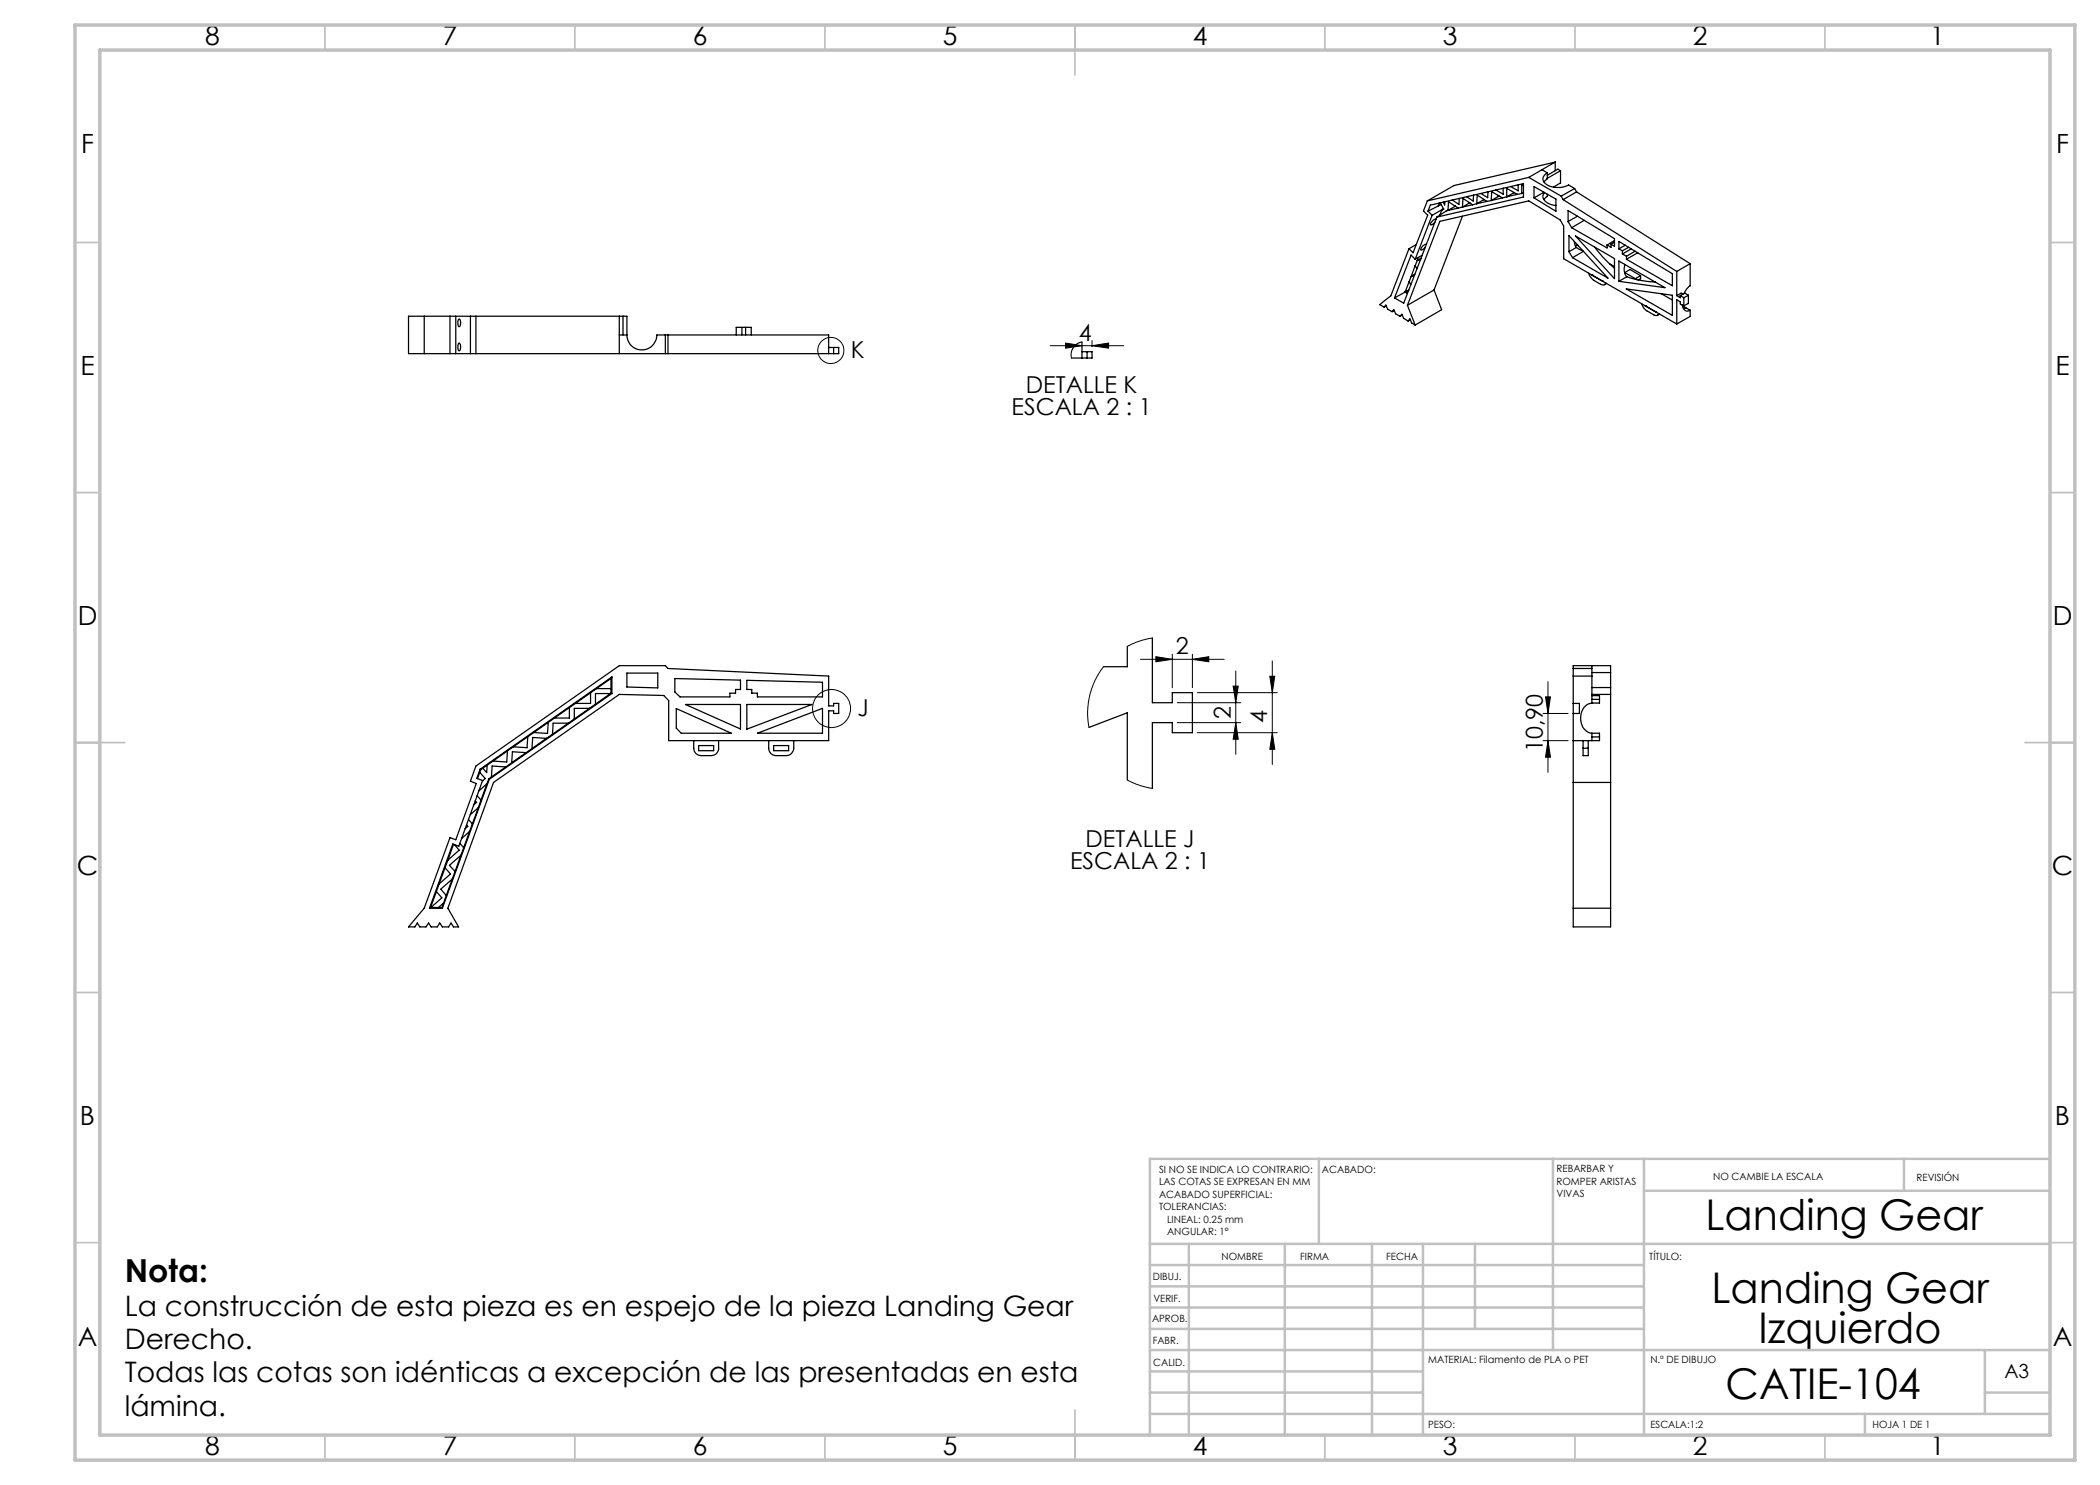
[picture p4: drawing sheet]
<svg xmlns="http://www.w3.org/2000/svg" width="420mm" height="297mm" viewBox="0 0 420 297" stroke-linecap="round" stroke-linejoin="round" font-family="sans-serif">
<g fill="none" stroke="#000" stroke-width=".2">
<path d="M210 69.1h14.8M213.1 68.6l3.3 .5-3.3 .5zM216.4 68.4l-1.1 .4-.6 .6-.5 1.1 .1 1.1M218.4 69.1l3.3-.5v1zM218.4 68.1v1.3M220.7 133.3l-1.7 2.8-1.1 3.1-.4 2.8 .1 1.8 .2 1.7M228.1 131.9h16.7M230.5 127.6l-1.9 .4-1.6 .5-1.5 .8M231.2 131.3l3.3 .6-3.3 .5zM234.5 130.8v6.7M238.5 131.9l3.3-.6v1.1zM238.5 130.8v6.7"/>
<path d="M239.5 138.5h15.9M246.6 137.2h1l-.4 3.3zM247.2 134.2v16.7M254 135.3h1l-.5 3.2zM254.5 132.2v20.7M309.1 139.4h1l-.5 3.3zM309.6 136.3v18.2M225.5 156l1.7 .8 3.3 .9M235.4 140.5h12.7M235.4 144.5h12.7M239.5 146.5h15.9M247.2 144.5l.4 3.3h-1z"/>
<path d="M254.5 146.5l.5 3.4h-1zM308.6 142.7h5M308.6 148.1h5M309.6 148.1l.5 3.3h-1z"/>
<circle cx="166.2" cy="70.1" r="2.61"/>
<circle cx="166.3" cy="141.7" r="3.8"/>
</g>
<g fill="none" stroke="#c0c0c0" stroke-width=".35">
<path d="M65 5v5M115 5v5M165 5v5M215 5v10M265 5v5M315 5v5M365 5v5M15 48.5h5M410 48.5h5M15 98.5h5M410 98.5h5M15 148.5h10"/>
<path d="M405 148.5h10M15 198.5h5M410 198.5h5M15 248.5h5M410 248.5h5M65 287v5M115 287v5M165 287v5M215 282v10M265 287v5M315 287v5M365 287v5"/>
</g>
<g fill="none" stroke="#c0c0c0" stroke-width=".5">
<path d="M263.8 231.8v17M310.6 231.8v38.2M328.8 231.8v55.2M328.8 238.2h81.2M380.8 231.8v6.4M410 231.8h-180v55.2M230 248.8h180M230 257.3h98.8M230 253h98.8M237.8 248.8v38.2M257 248.8v38.2M274.4 248.8v38.2"/>
<path d="M284.6 248.8v38.2M295 248.8v17M230 265.8h98.8M230 261.5h98.8M230 278.5h54.6M230 274.3h54.6M230 270h180M397 278.5h13M397 270v12.8M230 282.8h180M373 282.8v4.2"/>
</g>
<path d="M15 5h400v287h-400zM20 10h390v277h-390z" fill="none" stroke="#c0c0c0" stroke-width=".7"/>
<g fill="#000">
<path d="M218.4 69.1l3.3-.5v1zM213.1 68.6l3.3 .5-3.3 .5z"/>
<path d="M238.5 131.9l3.3-.6v1.1zM231.2 131.3l3.3 .6-3.3 .5z"/>
<path d="M254.5 146.5l.5 3.4h-1zM254 135.3h1l-.5 3.2z"/>
<path d="M309.1 139.4h1l-.5 3.3zM309.6 148.1l.5 3.3h-1zM246.6 137.2h1l-.4 3.3zM247.2 144.5l.4 3.3h-1z"/>
</g>
<g fill="none" stroke="#000" stroke-width=".25">
<path d="M291.9 39.7l-.1 1.2-1.4-.9M294.7 39l-.1 1.2-1.3-.9M296.8 39.9h.1M296.8 39.9l-1.5 .8M297.6 38.3l-.1 1.2-1.3-.8M299.6 39.3l-1.4 .8M299.6 39.1v.2M299.9 39.2l-.3 .1M300.5 39.6l-2.3 .5M300.5 39.6l-2.2-1.3-.1 1.8M300.6 37.6v1.2l-1.4-.8M301.3 39.4l-.8 .2"/>
<path d="M302.8 38.6l-1.5 .8M302.8 38.5v.1M302.9 38.5l-.1 .1M303.5 38.9l-2.2-1.2v1.7M303.5 38.9l-2.2 .5M303.6 37v1.2l-1.4-.9M304.3 38.7l-.8 .2M304.7 38.6l-.4 .1M304.7 37.2l-.4-.2v1.7M304.7 38.5l-.4 .2M305.8 35.5l-20.3 4.7M305.8 35.5l6.4 3.7"/>
<path d="M306.8 37.3l4.4 2.5v2.5l-4.4-2.7zM308.4 33.9l-2.6 1.6M308.4 33.9l1.1 .7M308.8 38.4l-2 1.2M308.9 38.5a1.29 1.29 0 0 0 .6 2.1l.7 .3 1 .2M309.5 34.6a1.28 1.28 0 0 0-.9 1.2 1.28 1.28 0 0 0 .9 1.2 4.9 4.9 0 0 0 4.2 0l1.2 .7M309.5 34.6v1.2l-.7 .6M309.5 38.8v.5l-.7 .6M311 32.4l-20.2 4.7-5.3 3.1M311 32.4l-2.6 1.5M311 32.4v1.7M312.1 34.1l-2.6 1.6"/>
<path d="M312.1 34.1v2.5l-1.4 .8M312.1 34.1l-.5-.3-2.1 1.3M312.2 39.2l.4 .7M312.6 39.9l22.8 14.4M314.9 37.7l-2.7 1.5M314.9 37.7l.4 .7M315.3 38.4l-2.7 1.5M315.3 38.4l22.7 14.3M281 58.4l-2.1 1.2M281 58.4l.1 .1M281.1 58.5l.4 .2M281.7 58.2l-.6 .3"/>
<path d="M281.7 58.1l-.6 .4M281.8 58l-.8 .4M281.8 49.7l-3.6 9.5-2.3 1.7 .9 .5M281.8 56.3l-.8 2.1M281.8 56.3l.4 .7M282.2 55.3l-.4 1M282.9 55l-.7 .3M283 54.9l-.8 .4M283 51.9l-.8-.9-3.3 8.6M283 53.1l-.8 2.2M283 53.1l.4 .7M283.3 48.9l-1.5 .8"/>
<path d="M283.5 52.1l-.5 1M283.7 51.5l-.2 .6M284.2 51.8l-.7 .3M284.2 51.7l-.7 .4M284.4 51l-1.4 .9M285.3 48.9a1.25 1.25 0 0 0-1.1 1.1l.5-.2 .3-.3M285.5 40.2l-.8 2 .8 .8-2.9 7.5-.8-.8M285.6 42.2l.5-1.2 18.6-4.3v2.7l-17.3 4M285.6 42.2l.8 .9M286.4 43.1l-3.4 8.8M286.8 58l-5.3 3.1M286.8 58l1.5 3.9-5.3 3.1"/>
<path d="M287.2 43.8a1.27 1.27 0 0 0-1.1 1.2l.4-.1 .5-.5M287.4 43.4l-6.7 17.2-1.8-1M287.7 41.2l-2.1 1M287.9 40.6l-.2 .6M288 40.6l.7 1.2-.3 .2M288.2 40.9l-.5 .3M288.4 42l-.4 1M288.7 41.8l-2.3 1.3M288.7 41.8l-.3 .2M289 40.4l-.1 .6-.3-.6M289.6 42.1l-2.2 1.3M291 41.3h.1"/>
<path d="M291 41.3l-1.4 .8M291 41.2v.1M291.6 41.6l-2 .5M291.6 41.6l-1.9-1.2-.1 1.7M292.5 41.4l-.9 .2M292.5 43.2l-5.7 14.8M293.9 40.6h.1M293.9 40.6l-1.4 .8M293.9 40.5v.1M294.5 41l-2 .4M294.5 41l-1.9-1.3-.1 1.7M295.3 40.7l-.8 .3"/>
<path d="M297.4 40.3l-2.1 .4M297.4 40.3l-1.9-1.3-.2 1.7M298.2 40.1l-.8 .2M313.6 44.3v-2.2l9.3 5.6v1.5l-.7-.3M313.6 44.3l.7 1.2M313.8 50.3v-3.2l7.8 8.5-7.1-4.1M313.8 50.3l.7 1.2M314.3 45.5l7.1 4.1v-.6M314.9 48.3l.1 .7 .3 .5M315.1 49.1l.3-.1 .3 .2M315.1 47.2l7.8 4.5v4zM315.3 49.5l1.2 .6"/>
<path d="M315.3 49.5l-1.5 .8M315.5 43.2l-1.9 1.1M316.7 50.3l-2.2 1.2M316.9 44.1l-2.6 1.4M317.7 54.6l.3 .6 .7 .9 1.9 .9 .3-.1 .3-.3M318.4 55h.1M318.4 55l2.1 1.2M318.9 49.4a23.2 23.2 0 0 0 4 4.3M320.5 56.2h.1M321.3 56.7l-.4 .2M321.9 52.8l1 .5M322.2 48.9v.6l-.8-.5"/>
<path d="M322.9 48.4l-.7 .5M322.9 48.1l-1.5 .9M323.8 49.8v-1.5l10.7 6.4v2.4l-9.2-5.2M323.8 52.2l9.2 5.3-9.2-1.2zM323.8 49.8l.7 .4M324.5 50.2v.6M324.5 50.8l.8 .5M324.9 54.5h.1M324.9 52.9a2.62 2.62 0 0 0 .5 2.4M324.9 54.5l2.2 1.2M324.9 54.5l1.1-.6 2.1 1.2M325 49l-1.2 .8"/>
<path d="M325.3 57.8l9.2 1.3v4zM325.3 51.3v.6M325.4 55.3l2.8 .8 2.9 .3M325.4 55.3l-1.6 1M325.7 49.5l-1.2 .7M326.2 49.8l-1.7 1M327 50.2l-1.7 1.1M327.1 55.7l.3 .2M327.6 50.5l-2.3 1.4M328.1 55.1l-1 .6M328.1 55.1v.6l-.4 .3M332.2 58.7l2.3 1.3"/>
<path d="M335.4 54.3v4.8M335.4 59.1l.7 .4v-.4M336.1 59.1l.7 .4M336.6 58.8l-.4-.2-.8 .5M336.8 59.5v1.7M337.7 59.1l-.9 .4M337.7 59.1v1.6l-.9 .5M337.7 59.1l-.7-.5-.9 .5M338 52.7v4.4l-.7 .8-.5 .8M338 52.7l-2.6 1.6M84.8 63.2v7.5M90 63.2v7.5"/>
<path d="M91.2 63.2v7.5M91.7 63.9l.1-.1a1.06 1.06 0 0 1 0 1.5 1.66 1.66 0 0 1-.1-1.4zM91.8 68.6a1.11 1.11 0 0 1 0 1.6 1.49 1.49 0 0 1 0-1.6zM94.1 63.2v7.5M95.2 63.2v7.5M123.9 63.2v7.5M123.9 67h1.5M124.6 63.2v3.8M125.4 67a3 3 0 0 0 3 3 3 3 0 0 0 3-3h34.3v3.7M125.4 67v-3.8h-43.7v7.5h86v-1.2h-2M133.1 67v3.7M133.6 67v3.7"/>
<path d="M147.2 67v-1.5h3v1.5M148.4 65.5v1.5M149.1 65.5v1.5M166.7 69.5v1.2M216.4 68.4v3.2M216.4 70.3h2v1.3h-4.1M217.4 70.3v1.3M276.8 61.4l.4-.4 .3 .8 .9 .5M277.2 61.2l-.4 .2M278.4 62.3l.4-.4 .3 .9 .9 .4M278.8 62.1l-.4 .2M280 63.2l.4-.3 .3 .8 .9 .5"/>
<path d="M280.4 63l-.4 .2M281.5 61.1l6.5-16.8 17.8-4.1 6.2 3.8 .7 1.2v6.5l22.7 13.1M281.5 61.1l1.5 3.9M281.6 64.2l.4-.4 .3 .8 .7 .4M282 64l-.4 .2M328.4 60.8l.4 .8 .6 .6 1.6 .9h.4l.4-.3M329 61.1h.1M329 61.1l2.1 1.3M331.1 62.4h.1M331.9 62.8l-.4 .2M336.4 61a1.09 1.09 0 0 0 1.6 1.1M336.5 61.2l.6 .4"/>
<path d="M336.8 61.2l-.7-.4v-.4l-.7-.4v4.8M337.1 61.6l-.4 .1M337.1 61.6l.9 .5M338 62.1v1.2l-2.6 1.5M118.1 138.6v2.1h-3M118.1 138.6l-3 2.1M119.3 137.7l-1.2 .9M119.3 137.7h2.9M122.1 138.7l-4.2 3M122.1 138.7h-3v2.1M122.2 138.6l.2 .1M122.2 135.7v2.9"/>
<path d="M122.2 138.6l-.1 .1M122.2 135.7l-2.9 2M122.4 138.7l-24.5 17.2M122.4 135.4v3.3M122.4 135.4l-26.4 18.4M122.4 135.4l-.2 .3M125.4 134.6h6.2v3l-6.2-.2zM135 135.7l13.1 .3v1.9h-1v.7h-1.1v.8h-10l-1-1zM149.4 136.1l15.1 .4v2.9h-13v-.8h-1.1v-.7h-1zM225.5 129.3v4h-4.8M230.5 127.6v12.9h4v-2h4v8h-4v-2h-4v13.2M314.6 133.1h7.5v52.3h-7.5z"/>
<path d="M314.6 135.2h3.8M314.6 133.7h3.8M318.4 133.1v7.5M318.4 139.9h1.5M318.4 139.1h1.5v1.5h-1.5M318.4 134.5h3.7M318.4 137.5h3.7M318.4 138.9h3.7M95.2 153.2l28.7-20.1h9.2l.5 .6 32.1 1.5v6h1v-.5h1v2h-1v-.5h-1v5.9h-32v-8l-.9-1-8.9-.2-25.2 17.6-9.1 25.1 2.1 3.8h-1l-.5-.8-.5 .8h-1.2l-.6-.8-.4 .8h-1.3l-.5-.8-.5 .8h-1.2l-.5-.8-.5 .8h-1.3l3.1-3.8 5.2-14.1 1.2 .5 4-11.3-1.1-.5zM95.4 159.1l.8 .9M96 154.5l-.5 1.2M96 154.5l1 1.2-.5 .5"/>
<path d="M96 153.8l-.6 1.9 1.1 .4-4.7 13.2-1.2-.5-4.7 12.8M96 153.8l.1 .1M96.1 153.9l-.1 .6M96.6 153.6l-.5 .3M97.4 156.7l-1.2 3.3M97.4 156.7l-1.6 1.5M97.4 153l-.8 .6M97.4 153l-.1 1.5-.7-.9M97.8 155.8l-.4 .9M97.8 155.8l.1 .1M97.9 155.9l-9.4 25.7M98.3 155.4l-.5 .4"/>
<path d="M98.6 152.2l-1.2 .8M101.2 153.4l-2.9 2M101.2 153.4l-2.8-.2-.1 2.2M101.5 150.2l-2.9 2M101.5 150.2l-.1 2.2-2.8-.2M102.3 152.5l-1.1 .9M102.7 149.4l-1.2 .8M105.2 150.5l-2.9 2M105.2 150.5l-2.7-.1-.2 2.1M105.6 147.4l-2.9 2M105.6 147.4l-.2 2.1-2.7-.1M106.4 149.7l-1.2 .8"/>
<path d="M106.8 146.5l-1.2 .9M109.3 147.7l-2.9 2M109.3 147.7l-2.8-.2-.1 2.2M109.6 144.5l-2.8 2M109.6 144.5l-.1 2.2-2.7-.2M110.5 146.9l-1.2 .8M110.9 143.6l-1.3 .9M113.7 144.6l-3.2 2.3M113.7 144.6h-3.1l-.1 2.3M113.9 141.5l-3 2.1M113.9 141.5v2.1h-3M114.9 143.8l-1.2 .8"/>
<path d="M115.1 140.7l-1.2 .8M117.9 141.7l-3 2.1M117.9 141.7h-3v2.1M135.3 141.7l11 4.9h-10.1l-.9-1zM137.1 140.9h11v4.9zM138.7 148.1v1.5a1.45 1.45 0 0 0 1.5 1.5h2a1.45 1.45 0 0 0 1.5-1.5v-1.5M139.7 149.1h3v1h-3zM149.4 140.9h13l-13 4.9zM151.5 146.6l13-4.9v4.9zM153.7 148.1v1.5a1.45 1.45 0 0 0 1.5 1.5h2a1.51 1.51 0 0 0 1.5-1.5v-1.5M154.7 149.1h3v1h-3zM217.8 145.5l7.7-2.9v13.4"/>
<path d="M314.6 140.7h1.3v2h-1.3M314.6 156.5h7.5M316.6 149.6v1.5h1v-1.5M316.6 149.6h1M316.6 148.1v1.5M317.6 148.1v1.5M318.4 140.6a3.1 3.1 0 0 0-2 4.4l.4 .8 .6 .5 1 .3M318.4 146.6h1.5v1.5h-5.3M318.4 146.6v1.5M318.4 147.4h1.5M87.3 178.3l-1.2 3.2M87.3 178.3l1.1 1.3-2.2 1.9"/>
<path d="M87.8 176.8l-.5 1.5M89 173.6l-1.2 3.2M89 173.6l1.1 1.2-2.3 2M89.3 179.1l-.6 1.5M89.6 172l-.6 1.6M90.5 175.8l-1.2 3.3M90.5 175.8l-2.3 2 1.1 1.3M90.7 168.9l-1.1 3.1M90.9 168.9l.9 1.1-2.2 2M91 174.3l-.5 1.5M92 168.7l.7 .8M92.2 171.1l-1.2 3.2"/>
<path d="M92.2 171.1l-2.3 2 1.1 1.2M92.7 169.5l-.5 1.6M93.3 165l.3 .3-.6 .4M93.7 163.9l.8 .9M93.9 166.3l-1.2 3.2M93.9 166.3l-1.6 1.4M94.5 164.8l-.6 1.5M95 160.2l.3 .3-.5 .5M95.7 161.5l-1.2 3.3M95.7 161.5l-1.6 1.4M96.2 160l-.5 1.5M85.9 181.6h2.6"/>
<path d="M86.1 181.5l-.2 .1M86.1 181.5h2.3M88.4 181.5l.1 .1M88.7 180.6l-.3 .9M88.7 180.6l-1 .9M314.6 181.6h7.5"/>
</g>
<g font-size="8.5">
<text x="341.1" y="246">Landing Gear</text>
<text x="342.3" y="260.6">Landing Gear</text>
<text x="351.7" y="268.7">Izquierdo</text>
<text x="345.1" y="279.7">CATIE-104</text>
</g>
<text font-size="6.3" x="24.9" y="256.4">Nota:</text>
<g font-size="5.6">
<text x="24.9" y="263.2">La construcción de esta pieza es en espejo de la pieza Landing Gear</text>
<text x="24.9" y="269.8">Derecho.</text>
<text x="24.9" y="276.5">Todas las cotas son idénticas a excepción de las presentadas en esta</text>
<text x="24.9" y="283.1">lámina.</text>
</g>
<g font-size="5.3">
<text x="41" y="8.9">8</text>
<text x="88.5" y="8.9">7</text>
<text x="138.5" y="8.9">6</text>
<text x="188.5" y="8.9">5</text>
<text x="238.5" y="8.9">4</text>
<text x="288.5" y="8.9">3</text>
<text x="338.5" y="8.9">2</text>
<text x="386" y="8.9">1</text>
<text x="16.2" y="30.7">F</text>
<text x="411.2" y="30.7">F</text>
<text x="16.1" y="74.9">E</text>
<text x="411.1" y="74.9">E</text>
<text x="15.5" y="124.9">D</text>
<text x="410.5" y="124.9">D</text>
<text x="15.4" y="174.9">C</text>
<text x="410.4" y="174.9">C</text>
<text x="16" y="224.9">B</text>
<text x="411" y="224.9">B</text>
<text x="15.5" y="269.2">A</text>
<text x="410.5" y="269.2">A</text>
<text x="41" y="290.9">8</text>
<text x="88.5" y="290.9">7</text>
<text x="138.5" y="290.9">6</text>
<text x="188.5" y="290.9">5</text>
<text x="238.5" y="290.9">4</text>
<text x="288.5" y="290.9">3</text>
<text x="338.5" y="290.9">2</text>
<text x="386" y="290.9">1</text>
</g>
<g font-size="4.7">
<text x="170.2" y="71.5">K</text>
<text x="215.8" y="68.1">4</text>
<text x="202.3" y="83">ESCALA 2 : 1</text>
<text x="205.2" y="78.5">DETALLE K</text>
<text x="235.2" y="130.8">2</text>
<text x="171.5" y="143.2">J</text>
<text x="246.2" y="143.9" transform="rotate(-90 246.2 143.9)">2</text>
<text x="253.5" y="144.6" transform="rotate(-90 253.5 144.6)">4</text>
<text x="308.6" y="150.4" transform="rotate(-90 308.6 150.4)">10,90</text>
<text x="214" y="173.8">ESCALA 2 : 1</text>
<text x="217.1" y="169.3">DETALLE J</text>
</g>
<text font-size="3.9" x="400.9" y="275.5">A3</text>
<g font-size="2">
<text x="231.8" y="234.6">SI NO SE INDICA LO CONTRARIO:</text>
<text x="231.8" y="237.1">LAS COTAS SE EXPRESAN EN MM</text>
<text x="231.8" y="239.6">ACABADO SUPERFICIAL:</text>
<text x="264.4" y="234.6">ACABADO:</text>
<text x="311.3" y="234.5">REBARBAR Y</text>
<text x="311.3" y="237">ROMPER ARISTAS</text>
<text x="311.3" y="239.5">VIVAS</text>
<text x="342.6" y="236">NO CAMBIE LA ESCALA</text>
<text x="383.3" y="236.2">REVISIÓN</text>
<text x="231.8" y="242.1">TOLERANCIAS:</text>
<text x="233.4" y="244.6">LINEAL: 0.25 mm</text>
<text x="233.4" y="247.1">ANGULAR: 1°</text>
<text x="244.3" y="252">NOMBRE</text>
<text x="260" y="251.9">FIRMA</text>
<text x="277.2" y="251.9">FECHA</text>
<text x="329.9" y="251.9">TÍTULO:</text>
<text x="230.6" y="256.1">DIBUJ.</text>
<text x="230.7" y="260.3">VERIF.</text>
<text x="230.4" y="264.4">APROB.</text>
<text x="230.5" y="268.8">FABR.</text>
<text x="230.7" y="273.1">CALID.</text>
<text x="285.6" y="272.5">MATERIAL: Filamento de PLA o PET</text>
<text x="330.1" y="272.5">N.º DE DIBUJO</text>
<text x="285.6" y="285.5">PESO:</text>
<text x="330.1" y="285.6">ESCALA:1:2</text>
<text x="374.5" y="285.6">HOJA 1 DE 1</text>
</g>
</svg>
